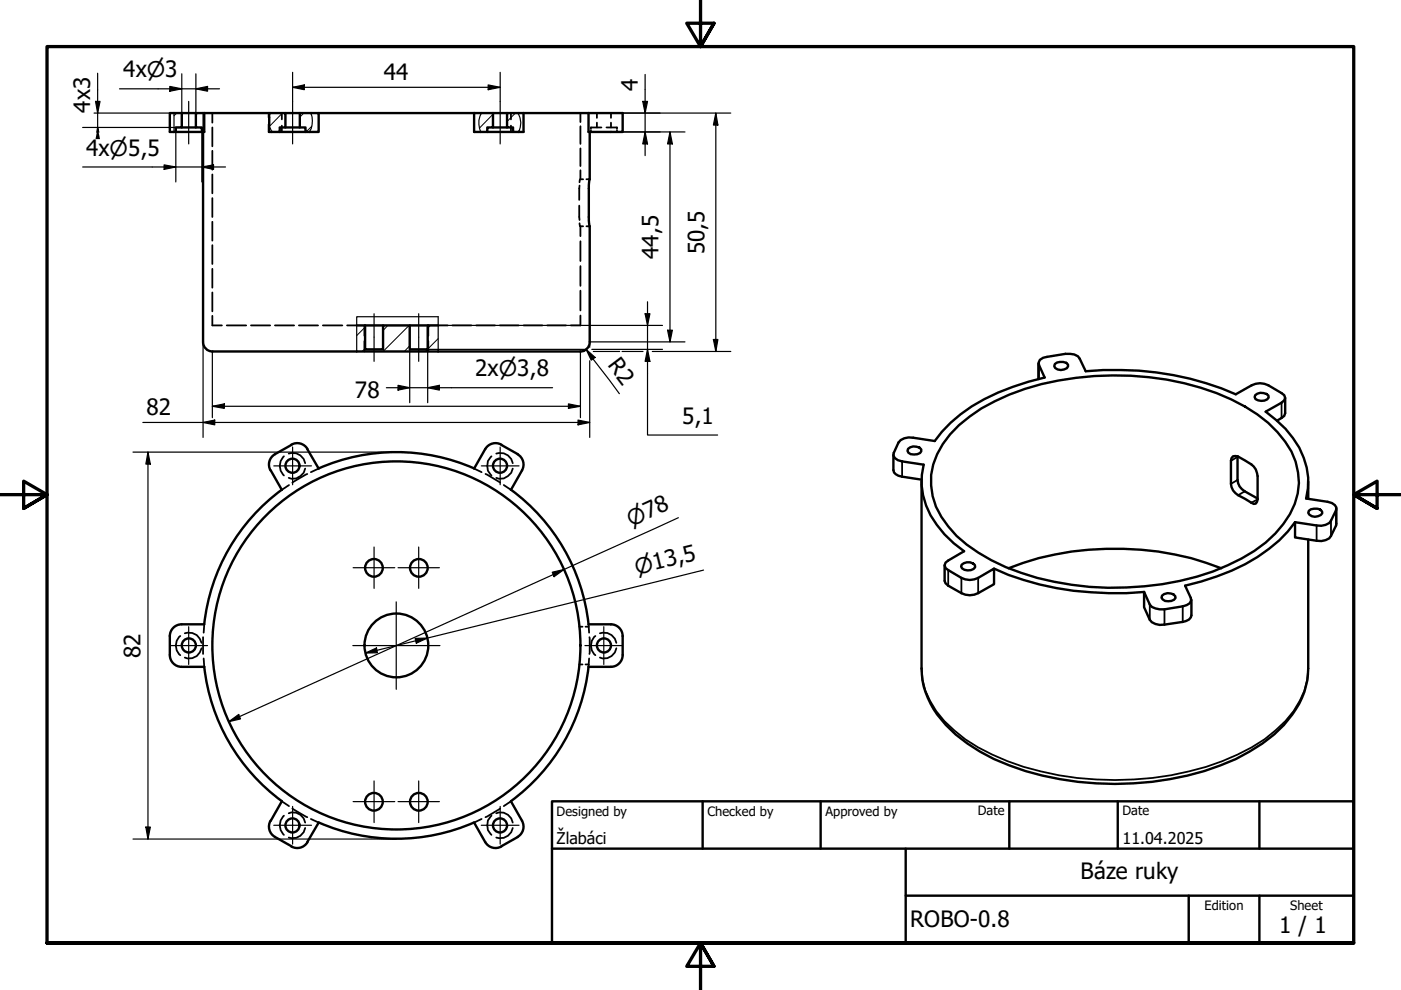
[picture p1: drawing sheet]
<svg xmlns="http://www.w3.org/2000/svg" width="297mm" height="210mm" viewBox="0 0 297 210" stroke-linecap="round" stroke-linejoin="round" font-family="sans-serif">
<!-- layer: Hatch (ISO) -->
<g fill="none" stroke="#000" stroke-width=".21">
<path d="M37.5 24l-.6 .5M41.9 24l-.4 .4M43.1 27.4l-.3 .3M59.9 24l-2.8 2.8M64.4 24l-.8 .9M66.1 26.8l-1.2 1.2M104.5 24.2l-2.8 2.9M109.3 24l-1.8 1.8M110.1 27.7l-.3 .3M77.4 73.9l-.6 .6M77.4 69.4l-1.8 1.8M82.2 69l-1 1.1"/>
<path d="M86.7 69l-5.5 5.5M86.9 73.3l-1.2 1.2M90.6 74.1l-.4 .4M91.2 69l-.5 .6M92.9 71.8l-2.2 2.2"/>
</g>
<!-- layer: Break Line (ISO) -->
<path d="M36.9 24v4M43.1 24v4M57 26.4l.7 1.6M57.3 24l-.3 .9M65.9 24a4.6 4.6 0 0 1-.3 4M102 24a4.5 4.5 0 0 0-.1 4M109.9 24a4.2 4.2 0 0 1 .1 4M75.6 74.5v-7.3h17.3v7.3" fill="none" stroke="#000" stroke-width=".25"/>
<!-- layer: Hidden (ISO) -->
<g fill="none" stroke="#000" stroke-width=".38">
<path d="M45 24v2M45 27v4M45 32v4M45 37v4M57 24.9v.5M57 25.9v.5M59.8 24v1.3M59.8 26.6v1.4M108.3 24v1.3M108.3 26.6v1.4M122.9 39.3l-.1 3.1M123.1 24v1.9"/>
<path d="M123.1 26.8v3.7M123.1 31.5v3.7M123.1 36.1v1.9M123.6 38h-.6l-.1 .6M124.3 38h.7M125.3 27.7v.3M126.6 24v1M126.6 26v1M127.5 27h-2.2v.3M128.6 27h2.2v.3M129.5 24v1M129.5 26v1"/>
<path d="M130.8 27.7v.3M45 42v4M45 47v4M45 52v4M45 57v4M122.8 43.6l.1 3M122.9 47.3l.1 .7h.6M123.1 48v2.1M123.1 51.2v4.1M123.1 56.4v4.2M124.3 48h.7M45 67v2h2.1"/>
<path d="M45 62v4M48.1 69h4.1M53.2 69h4.1M58.3 69h4.1M63.4 69h4M68.5 69h4.1M73.6 69h2M77.3 69v2.2M77.3 72.3v2.2M90.8 69v2.2M90.8 72.3v2.2M92.9 69h2"/>
<path d="M95.9 69h4M101 69h4M106 69h4M111 69h4M116 69h4M123.1 66.9v2.1h-2.1M123.1 61.6v4.2M60.2 96.7a2.77 2.77 0 0 0 0 4.1M61.2 96.2a2.64 2.64 0 0 1 3.5 2M64.7 99.3a2.67 2.67 0 0 1-3.5 2M67.6 99.3l-1.7 .8M100.5 99.3l1.6 .8"/>
<path d="M104.2 96.7a2.77 2.77 0 0 0 0 4.1M105.2 96.2a2.64 2.64 0 0 1 3.5 2M108.7 99.3a2.67 2.67 0 0 1-3.5 2M61.3 102.8l-1.5 1.1M65.2 100.5l-3.2 1.8M102.9 100.5l3.1 1.8M106.8 102.8l1.5 1.1M38.2 134.8a2.64 2.64 0 0 0 0 4.1M39.2 134.3a2.71 2.71 0 0 1 3.5 2M42.7 137.4a2.61 2.61 0 0 1-3.5 2M43.1 135.1v3.6M43.2 139.6l.1 1.8"/>
<path d="M43.3 132.4l-.1 1.7M122.8 132.9h.7M124.1 132.9h.7M124.8 132.4l.1 1.7M124.9 139.6l-.1 1.8M125 135.1v3.6M126.2 134.8a2.64 2.64 0 0 0 0 4.1M127.2 134.3a2.64 2.64 0 0 1 3.5 2M130.7 137.4a2.58 2.58 0 0 1-3.5 2M122.8 140.9h.7M124.1 140.9h.7M59.8 169.9l1.5 1"/>
<path d="M60.2 172.9a2.77 2.77 0 0 0 0 4.1M61.2 172.4a2.53 2.53 0 0 1 3.5 2M62 171.4l3.2 1.9M64.7 175.5a2.65 2.65 0 0 1-3.5 2.1M65.9 173.6l1.7 .8M102.1 173.6l-1.6 .8M104.2 172.9a2.77 2.77 0 0 0 0 4.1M105.2 172.4a2.53 2.53 0 0 1 3.5 2M106 171.4l-3.1 1.9M108.3 169.9l-1.5 1M108.7 175.5a2.65 2.65 0 0 1-3.5 2.1"/>
</g>
<!-- layer: Visible (ISO) -->
<g fill="none" stroke="#000" stroke-width=".51">
<path d="M37.3 28h5.5M38.5 24v3h-1.2v1h-1.3v-4h5.5M38.5 27h3M43.3 24v4h-.2M57 26.4v1.6h2.3v-1h1.2v-3h-19v3h1.3v1h.3v44.5a2 2 0 0 0 2 2M57 24v.9M57.1 24.8v1.7M59.3 28h5.5M60.5 24h3.1M60.5 27h3.1M63.6 24h4v4h-2.8v-1h-1.2zM67.6 24h39.9"/>
<path d="M100.5 24v4h2.8v-1h1.2v-3M103.3 28h5.5M104.5 27h3M111 24v4h-2.2v-1h-1.3v-3h17.3M124.8 24h7.2v4h-7.2zM125 28v10l-.2 1.2v7.6l.2 1.2v24.5a2 2 0 0 1-2 2M45 74.5h78.1M75.6 69h1.8v5.1h3.8v-5.1h5.7v5.1h3.8v-5.1h2.2M77.4 69h3.8M86.9 69h3.8M220.2 77.1v3.3M223.6 77.2a2.14 2.14 0 0 1 2.8 .1v.4a1.74 1.74 0 0 1-2.9-.1z"/>
<path d="M57.4 99.7l2.4 4.2M58.3 96.3a2.51 2.51 0 0 0-.9 3.4M61.8 94.3a2.51 2.51 0 0 1 3.4 .9M61.8 94.3l-3.5 2M106.3 94.3l3.5 2M106.3 94.3a2.51 2.51 0 0 0-3.4 .9l-2.4 4.1a40.8 40.8 0 0 0-32.9 0l-2.4-4.1M109.7 96.3a2.51 2.51 0 0 1 1 3.4l-2.4 4.2M189.4 96.4v3.3a1.82 1.82 0 0 0 1.9 1.4l4.1 .6M192.5 95.2a1.96 1.96 0 0 1 2.8 .1v.4a1.88 1.88 0 0 1-2.7 .3l-.2-.4zM203.3 90.1a42.8 42.8 0 0 1 21.1-9.4 62.3 62.3 0 0 1 36.6 4 26.6 26.6 0 0 1 12.8 11 13.8 13.8 0 0 1-1.7 15.4 27.5 27.5 0 0 1-11.8 8.8 61.4 61.4 0 0 1-33.1 4.1 48.7 48.7 0 0 1-22.2-8.5 17.7 17.7 0 0 1-7.6-12.5 16 16 0 0 1 5.9-12.9zM261.4 96.7h.5a13.6 13.6 0 0 1 3.9 2.2l.5 .6 .3 1.4v5l-.1 .5-.2 .4h-.5l-1.8-1a3.9 3.9 0 0 1-3-3.2v-4.9l.1-.6zM262.4 96.7v5.1a2.94 2.94 0 0 0 1.5 2.4l2.7 1.5"/>
<path d="M266.1 83.8a2.02 2.02 0 0 1 2.8 .1l.1 .4a1.99 1.99 0 0 1-2.8 .3l-.2-.4zM272.5 84.4v3.2l-.2 .6-1.5 1M59.8 103.8a40.9 40.9 0 0 0-16.5 28.6h-4.8a2.51 2.51 0 0 0-2.5 2.5M108.3 103.8a41 41 0 0 1 16.5 28.5l4.7 .1M195.4 102.1v39.6a17.1 17.1 0 0 0 5.1 12 38.1 38.1 0 0 0 16.9 9.8 66.3 66.3 0 0 0 41.4-1.2 32.7 32.7 0 0 0 15.2-10.8 16.1 16.1 0 0 0 3.4-9.8v-27.3M203.9 119.7a2.02 2.02 0 0 1 2.8 .1l.1 .4a1.84 1.84 0 0 1-3-.1zM274.6 110.7l4.5 .7a2.87 2.87 0 0 0 3.1-1l1.1-2.2v-.6l-.3-.5-.6-.4-.9-.3-4.6-.7a15 15 0 0 0-2.8-12.8l-1.6-2-1.9-1.8-2.2-1.8 3.3-1.9 .6-.5 .2-.5-.2-.6a9.3 9.3 0 0 0-5.2-2.5l-.9 .1-.8 .3-3.4 1.9a64 64 0 0 0-31.8-4.9l-1.3-2.7a2.87 2.87 0 0 0-3-1l-4.7 .9-.7 .4-.3 .6 .1 .5 1.2 2.6a46.1 46.1 0 0 0-17.9 7.9l-2.1 1.7-1.8 1.9-1.5 2-4.6-.7a3 3 0 0 0-3.1 1l-1 2.2-.1 .6 .3 .5 .7 .5 .9 .2 4.5 .7a14.9 14.9 0 0 0 2.8 12.8l1.6 2 2 1.9 2.2 1.7-3.9 2.4-.2 .6 .2 .5a9.3 9.3 0 0 0 5.1 2.6l1-.2 .8-.3 3.4-1.9v3.3l-3.4 1.9a3.8 3.8 0 0 1-3.6 0l-2.8-1.6-.5-.5-.2-.5v-3.3M274.6 110.7a33 33 0 0 1-16.6 11.5l-3.3 1.1-3.4 .9 1.2 2.6v.6l-.3 .5-1.4 .7-3.9 .6a3.4 3.4 0 0 1-3.1-1l-1.2-2.7M277.4 102.1v3.7M277.5 108.3a2.14 2.14 0 0 1 2.8 .1l.1 .4a1.8 1.8 0 0 1-3-.1zM283.3 107.8v3.6l-1.1 2.2a2.87 2.87 0 0 1-3.1 1.1l-4.5-.7v-3.3M36 134.8v4.1a2.51 2.51 0 0 0 2.5 2.5h4.8a41 41 0 0 0 16.5 28.5"/>
<path d="M129.5 132.4a2.51 2.51 0 0 1 2.5 2.5M132 134.8v4.1a2.51 2.51 0 0 1-2.5 2.5M210.8 120.6a63 63 0 0 0 31.8 4.9M213.8 120.5a63.4 63.4 0 0 1 45.2 0M242.6 125.5v3.2l1.2 2.7a3 3 0 0 0 3.1 1l3.9-.5a1.82 1.82 0 0 0 1.8-1.4v-3.3M246.4 126.3a1.98 1.98 0 0 1 2.8 .1v.4a1.88 1.88 0 0 1-2.9-.1zM129.5 141.4l-4.7-.1a41 41 0 0 1-16.5 28.6M57.4 174a2.51 2.51 0 0 0 .9 3.4M58.3 177.5l3.5 1.9M59.8 169.9l-2.4 4.1M65.2 178.5l2.4-4.1a41 41 0 0 0 32.9 0l2.4 4.1M65.2 178.5a2.51 2.51 0 0 1-3.4 1"/>
<path d="M102.9 178.5a2.51 2.51 0 0 0 3.4 1M108.3 169.9l2.4 4.1a2.51 2.51 0 0 1-1 3.4M109.8 177.5l-3.5 1.9"/>
<circle cx="62" cy="98.7" r="1.49"/>
<circle cx="106" cy="98.7" r="1.49"/>
<circle cx="40" cy="136.8" r="1.49"/>
<circle cx="79.3" cy="120.4" r="1.87"/>
<circle cx="84" cy="136.8" r="39"/>
<circle cx="84" cy="136.8" r="6.8"/>
<circle cx="88.8" cy="120.4" r="1.87"/>
<circle cx="128" cy="136.8" r="1.49"/>
<circle cx="62" cy="175" r="1.49"/>
<circle cx="79.3" cy="170" r="1.87"/>
<circle cx="88.8" cy="170" r="1.87"/>
<circle cx="106" cy="175" r="1.49"/>
</g>
<!-- layer: Visible Narrow (ISO) -->
<g fill="none" stroke="#000" stroke-width=".38">
<path d="M220.3 77.4v3M191.3 97.8v3.3M262.4 96.9l-1.4 .8M271.7 85.4v3.2M262.4 101.8l-1.4 .8M263.9 104.2l-1.4 .8M266.6 105.9l-1.3 .7M279.1 111.4v3.3M282.2 110.4v3.2M283.3 108.2v3.2M201 120.9v3.3M203.8 122.5v3.3"/>
<path d="M207.4 122.5v3.3M243.8 128.2v3.2M246.9 129.2v3.2M250.8 128.6v3.3M195.4 141.7a17.7 17.7 0 0 0 6.9 13.1 39 39 0 0 0 14.7 7.8 67.5 67.5 0 0 0 42.1-1.2 35.9 35.9 0 0 0 13.4-8.5 17.2 17.2 0 0 0 4.9-11.2"/>
</g>
<!-- layer: Border (ISO) -->
<path d="M148.5 -.1v10l-2.9-5h5.8l-2.9 5 2.9-5M0 104.9h10l-5-2.9v5.8l5-2.9-5 2.9M297 104.9h-10l5-2.9v5.8l-5-2.9 5 2.9M10 199.9v-190h277v190h-277h277M151.4 204.9l-2.9-5 2.9 5h-5.8l2.9-5v10" fill="none" stroke="#000" stroke-width=".7"/>
<!-- layer: Title (ISO) -->
<path d="M117 169.9h170v30h-170zM117 179.9h170M149 169.9v10M174 169.9v10M192 179.9v20M214 169.9v10M237 169.9v10M267 169.9v10M192 189.9h95M252 189.9v10M267 189.9v10" fill="none" stroke="#000" stroke-width=".51"/>
<!-- layer: Centerline (ISO) -->
<path d="M40 21.5v9M62 21.5v9M106 21.5v9M79.3 66.5v10.1M88.8 66.5v10.1" fill="none" stroke="#000" stroke-width=".25"/>
<!-- layer: Dimension (ISO) -->
<g fill="none" stroke="#000" stroke-width=".25">
<path d="M20.7 15.5v11.5l-.2 1M25.3 18.8h21.2M36 18.3l2.5 .5-2.5 .5zM38.5 15.7v8.3h-18.6M41.5 18.8l2.5-.5v1zM41.5 15.7v8.3M62 18.5l2.5-.5v1zM62 18.5h44M62 15.3v6.2M103.5 18l2.5 .5-2.5 .5zM106 15.3v6.2M136.8 15.8v17.2"/>
<path d="M17.5 35.4h30.3M17.5 27h21M20.3 21.5h.9l-.5 2.5zM20.7 28v-1l.3 1M34.8 35l2.5 .4-2.5 .5zM37.3 28v10.6M42.8 35.4l2.5-.4v.9zM42.8 28v10.6M132 24h22.9M132 28h13.2M136.3 21.5h1l-.5 2.5zM136.8 28l.5 2.5h-1z"/>
<path d="M142 28l.6 2.5h-1.1zM142 28v44.5M151.8 24l.4 2.5h-.9zM151.8 24v50.5M43.1 72.5v20.2M45 74.5v14.1M86.9 74.1v11.3M90.7 69h49.8M123.9 74.5h-.8v14.1M124.3 74.1l1.9 1.7-.9 .6zM124.3 74.1l7 9.4M124.4 74.1h-33.7v11.3"/>
<path d="M125 76.5v16.2M125.5 74.1h15M125.8 74.5h5.6M131.9 74.5h4.4M136.8 66.5h1l-.5 2.5zM137.3 74.1l.5 2.5h-1zM137.3 64v28.2h14.8M138.3 74.5h16.6M141.5 70h1.1l-.6 2.5zM145.2 72.5h-20.2v1.1M151.3 72h.9l-.4 2.5zM28.2 95.9h33.7"/>
<path d="M30.3 89.6h94.7M31.4 95.9l.5 2.5h-1zM31.4 95.9v82M43.1 89.6l2.4-.5v1zM45 86.1l2.6-.5v1zM45 86.1h78.1M62.2 95.9h21.8M81.9 82.2h35.3M84.4 81.7l2.5 .5-2.5 .5zM90.7 82.2l2.5-.5v1zM120.5 85.6l2.6 .5-2.6 .5zM122.6 89.1l2.4 .5-2.4 .5z"/>
<path d="M143.8 109.8l-95.3 43.2M77.5 138.5l2.3-1.1 .2 1zM88 135.4l2.6-.1-2.3 1.1zM117.1 121.3l2.5-.6-2.1 1.6zM149.2 120.9l-71.7 17.6M48.5 153l2.1-1.5 .4 .9zM28.2 177.9h33.7M30.9 175.4h1l-.5 2.5zM62.2 177.9h21.8"/>
</g>
<g fill="#000">
<path d="M36 18.3l2.5 .5-2.5 .5zM41.5 18.8l2.5-.5v1zM62 18.5l2.5-.5v1zM103.5 18l2.5 .5-2.5 .5zM20.3 21.5h.9l-.5 2.5zM20.7 27l.5 2.5h-.9zM34.8 35l2.5 .4-2.5 .5zM42.8 35.4l2.5-.4v.9zM136.3 21.5h1l-.5 2.5zM136.8 28l.5 2.5h-1zM142 28l.6 2.5h-1.1zM151.8 24l.4 2.5h-.9z"/>
<path d="M124.3 74.1l1.9 1.7-.9 .6zM136.8 66.5h1l-.5 2.5zM137.3 74.1l.5 2.5h-1zM141.5 70h1.1l-.6 2.5zM151.3 72h.9l-.4 2.5zM31.4 95.9l.5 2.5h-1zM43.1 89.6l2.4-.5v1zM45 86.1l2.6-.5v1zM84.4 81.7l2.5 .5-2.5 .5zM90.7 82.2l2.5-.5v1zM120.5 85.6l2.6 .5-2.6 .5zM122.6 89.1l2.4 .5-2.4 .5z"/>
<path d="M77.5 138.5l2.3-1.1 .2 1zM88 135.4l2.6-.1-2.3 1.1zM117.1 121.3l2.5-.6-2.1 1.6zM48.5 153l2.1-1.5 .4 .9zM30.9 175.4h1l-.5 2.5z"/>
</g>
<!-- layer: Center Mark (ISO) -->
<g fill="none" stroke="#000" stroke-width=".25">
<path d="M58 98.8h8M62 94.8v8M102 98.8h8M106 94.8v8M79.3 116v8.7M88.8 116v8.7M36 136.9h8M40 132.9v8M74.8 136.9h18.5M74.9 120.4h8.8M84 127.6v18.5M84.4 120.4h8.8"/>
<path d="M124 136.9h8M128 132.9v8M58 175h8M62 171v8M74.9 170h8.8M79.3 165.6v8.8M84.4 170h8.8M88.8 165.6v8.8M102 175h8M106 171v8"/>
</g>
<g font-size="4.8">
<text x="26.1" y="16.4">4x⌀3</text>
<text x="81.4" y="17">44</text>
<text x="19.1" y="23.9" transform="rotate(-90 19.1 23.9)">4x3</text>
<text x="135.3" y="19.2" transform="rotate(-90 135.3 19.2)">4</text>
<text x="18.3" y="33.1">4x⌀5,5</text>
<text x="149.4" y="53.9" transform="rotate(-90 149.4 53.9)">50,5</text>
<text x="139.6" y="54.9" transform="rotate(-90 139.6 54.9)">44,5</text>
<text x="128.7" y="77.4" transform="rotate(53 128.7 77.4)">R2</text>
<text x="100.8" y="79.8">2x⌀3,8</text>
<text x="31.1" y="88">82</text>
<text x="75.2" y="84.5">78</text>
<text x="144.7" y="89.8">5,1</text>
<text x="29.8" y="139.5" transform="rotate(-90 29.8 139.5)">82</text>
<text x="229.1" y="186.4">Báze ruky</text>
<text x="193" y="196.6">ROBO-0.8</text>
<text x="271.2" y="197.8">1 / 1</text>
</g>
<g font-size="4.6">
<text x="133.8" y="111.7" transform="rotate(-24 133.8 111.7)">⌀78</text>
<text x="135" y="121.9" transform="rotate(-14 135 121.9)">⌀13,5</text>
</g>
<g font-size="3.4">
<text x="118" y="178.9">Žlabáci</text>
<text x="238" y="178.9">11.04.2025</text>
</g>
<g font-size="2.7">
<text x="118" y="173">Designed by</text>
<text x="150" y="173">Checked by</text>
<text x="175" y="173">Approved by</text>
<text x="207.3" y="172.9">Date</text>
<text x="238" y="172.9">Date</text>
<text x="255.4" y="193">Edition</text>
<text x="273.6" y="193">Sheet</text>
</g>
</svg>
